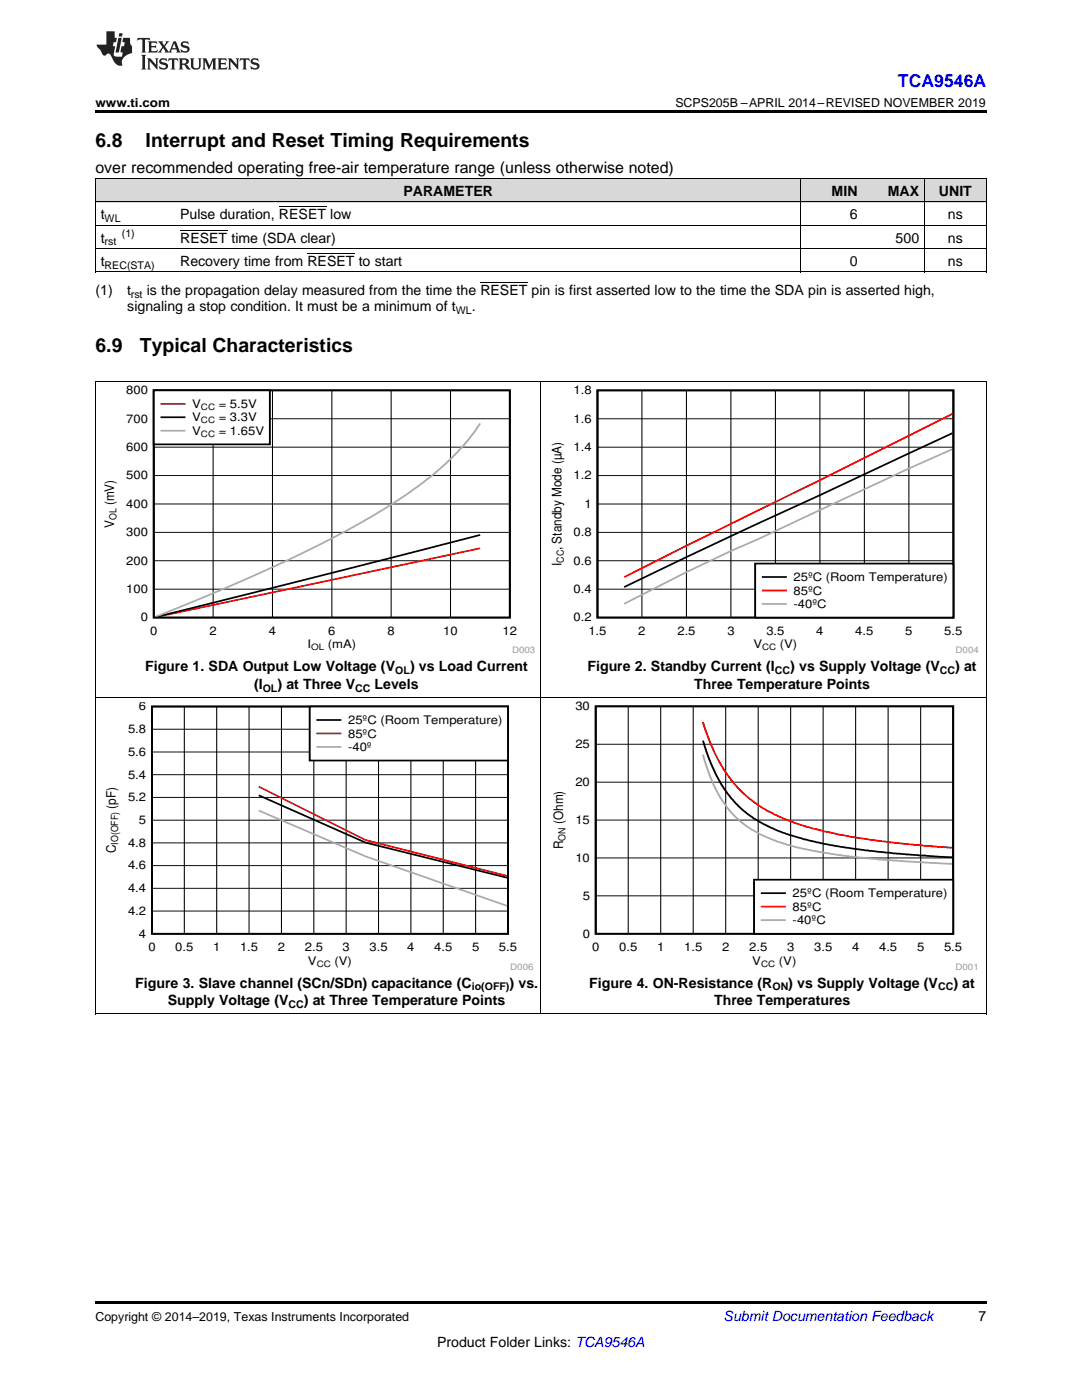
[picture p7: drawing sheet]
<svg xmlns="http://www.w3.org/2000/svg" width="216mm" height="279mm" viewBox="0 0 216 279" stroke-linecap="round" stroke-linejoin="round" font-family="sans-serif">
<g fill="#d8d8d8">
<path d="M19 35.7h15.9v4.7h-15.9z"/>
<path d="M34.9 35.7h125v4.7h-125z"/>
<path d="M159.9 35.7h12.3v4.7h-12.3z"/>
<path d="M172.2 35.7h12.3v4.7h-12.3z"/>
<path d="M184.5 35.7h12.3v4.7h-12.3z"/>
</g>
<path d="M19 202.4h.2zM196.7 202.4h.1zM19 259.7h177.8v.5h-177.8z" fill="#000"/>
<g fill="none" stroke="#000" stroke-width=".2">
<path d="M19.1 139.3v63.1M107.9 139.3v63.1M196.8 139.3v63.1M30.3 159.1h71.1M30.3 154.6h71.1M30.3 150.1h71.1M30.3 145.5h71.1M36.8 141v45.4M43.2 141v45.4M49.7 141v45.4M56.2 141v45.4M62.6 141v45.4"/>
<path d="M69.1 141v45.4M75.5 141v45.4M82 141v45.4M88.4 141v45.4M94.9 141v45.4M30.3 177.3h71.1M30.3 172.8h71.1M30.3 168.2h71.1M30.3 163.7h71.1M30.3 181.8h71.1M19 202.3h177.8"/>
</g>
<path d="M30.3 141h71.1v45.4h-71.1zM51.6 158.7l21.4 9.5 28.2 7" fill="none" stroke="#000" stroke-width=".36"/>
<path d="M51.6 157l21.4 10.6 28.2 7.2" fill="none" stroke="#f00" stroke-width=".36"/>
<path d="M51.6 161.8l21.4 9.1 28.2 9.9" fill="none" stroke="#aaa" stroke-width=".36"/>
<path d="M61.8 141h39.6v10.8h-39.6z" fill-rule="evenodd" fill="#fff"/>
<path d="M61.8 141h39.6v10.8h-39.6zM63.3 143.7h4.6M118.9 141h71.3v45.4h-71.3zM140.3 147.8l1.1 3.5 1.3 3 1.2 2.2 1.9 2.8 1.6 1.6 1.9 1.7 2 1.3 2.6 1.3 3.6 1.4 3.1 1 7.5 1.5 10.9 1.3 .4-.1 4.9 .5 5.7 .3" fill="none" stroke="#000" stroke-width=".36"/>
<path d="M63.3 146.4h4.6M140.3 144.1l1 3.1 1.3 3 1.7 3.2 1.7 2.4 1.1 1.3 2.2 2.1 2.9 2.1 2.3 1.3 3.5 1.4 3 1 6.6 1.6 10.9 1.7 11.5 .9" fill="none" stroke="#f00" stroke-width=".36"/>
<path d="M63.3 149.1h4.6M140.3 150.6l.9 2.9 1.1 3 1.3 2.5 1.5 2.1 1.6 2 1.5 1.2 1.9 1.3 2.4 1.3 2.8 1.2 3.6 1 8.5 1.6 8 .9 .3-.1 5.8 .5 8.5 .4" fill="none" stroke="#aaa" stroke-width=".36"/>
<g fill="none" stroke="#000" stroke-width=".2">
<path d="M118.9 156.1h71.3M118.9 148.5h71.3M125.4 141v45.4M131.8 141v45.4M138.3 141v45.4M144.8 141v45.4M151.3 141v45.4M157.8 141v45.4M164.2 141v45.4M170.7 141v45.4M177.2 141v45.4M183.7 141v45.4"/>
<path d="M118.9 178.8h71.3M118.9 171.2h71.3M118.9 163.7h71.3"/>
</g>
<path d="M150.5 175.6h39.7v10.8h-39.7z" fill-rule="evenodd" fill="#fff"/>
<path d="M30.7 77.9h71v45.3h-71zM95.8 106.8l-64.5 16.3M150.5 175.6h39.7v10.8h-39.7zM152 178.3h4.6" fill="none" stroke="#000" stroke-width=".36"/>
<path d="M95.8 109.4l-64.3 13.7M152 180.9h4.6" fill="none" stroke="#f00" stroke-width=".36"/>
<path d="M95.8 84.5a52.9 52.9 0 0 1-14.5 14l-5 3.3-5.7 3.3-10.6 5.5-11.5 5.3-17.4 7.2M152 183.6h4.6" fill="none" stroke="#aaa" stroke-width=".36"/>
<g fill="none" stroke="#000" stroke-width=".2">
<path d="M19.1 76.1v63.2M42.5 77.9v45.4M54.4 77.9v45.4M66.2 77.9v45.4M78 77.9v45.4M89.9 77.9v45.4M107.9 76.1v63.2M196.8 76.1v63.2M30.7 94.9h71M30.7 89.2h71M30.7 83.6h71M30.7 117.6h71"/>
<path d="M30.7 111.9h71M30.7 106.2h71M30.7 100.6h71M19 139.2h177.8"/>
</g>
<path d="M30.7 77.9h23.2v10.8h-23.2z" fill-rule="evenodd" fill="#fff"/>
<path d="M30.7 77.9h23.2v10.8h-23.2zM119.2 77.9h71v45.4h-71zM32.2 83.3h4.6M190 86.5l-26.4 12.3a1552.8 1552.8 0 0 0-39.1 18.4" fill="none" stroke="#000" stroke-width=".36"/>
<path d="M32.2 80.6h4.6M190 82.6l-65.5 32.6" fill="none" stroke="#f00" stroke-width=".36"/>
<path d="M32.2 86h4.6M190 89.6l-8.6 3.9-30.2 14.1-5.4 2.4-8.8 4.2-12.5 6.3" fill="none" stroke="#aaa" stroke-width=".36"/>
<g fill="none" stroke="#000" stroke-width=".2">
<path d="M128.1 77.9v45.4M137 77.9v45.4M145.8 77.9v45.4M154.7 77.9v45.4M163.6 77.9v45.4M172.5 77.9v45.4M181.4 77.9v45.4M119.2 94.9h71M119.2 89.2h71M119.2 83.6h71M119.2 117.6h71M119.2 111.9h71"/>
<path d="M119.2 106.2h71M119.2 100.6h71"/>
</g>
<path d="M150.7 112.5h39.5v10.8h-39.5z" fill-rule="evenodd" fill="#fff"/>
<path d="M150.7 112.5h39.5v10.8h-39.5zM152.2 115.2h4.6" fill="none" stroke="#000" stroke-width=".36"/>
<path d="M152.2 117.8h4.6" fill="none" stroke="#f00" stroke-width=".36"/>
<path d="M152.2 120.5h4.6" fill="none" stroke="#aaa" stroke-width=".36"/>
<path d="M19 35.6h177.8M19.1 35.7v18.6M159.8 35.7v18.6M184.4 35.7v18.6M196.8 35.7v18.6M19 54.3h177.8M19 49.6h177.8M19 45h177.8M19 40.3h177.8M19 76.1h177.8" fill="none" stroke="#000" stroke-width=".2"/>
<path d="M19 22h177.8v.5h-177.8zM19 54.3h.2zM159.8 54.3h.1zM184.4 54.3h.1zM196.7 54.3h.1z" fill="#000"/>
<g fill="#231f20">
<path d="M27.5 7.6l-.1 .5 .4-.2h.6v.1v2.1l-.2 .4h1l-.3-.4v-2.1l.1-.1h.5l.5 .2-.2-.5zM29.5 8.3l.2 .3v1.5l-.2 .4h1.8l.2-.6a1.04 1.04 0 0 1-1.3 .2v-.7h.6l.3 .2v-.6l-.3 .2h-.6v-.6l.8-.1 .4 .3-.2-.5zM31.5 8.3l.9 1.1-.9 1.1h.8l-.2-.2 .5-.7 .4 .7-.2 .2h1.5l-.1-.2 .1-.4h.9l.1 .4-.2 .2h1l-.3-.3-.7-1.9h-.5l-.9 2-.8-1 .9-1h-.8l.1 .3-.3 .5-.4-.6 .2-.2zM34.7 8.6l.4 1h-.7zM36.3 8.4a.63 .63 0 0 0-.2 .7 .63 .63 0 0 0 .6 .4l.6 .2 .1 .2a.75 .75 0 0 1-.7 .4 .75 .75 0 0 1-.6-.5l.1 .7 .1-.1a1.11 1.11 0 0 0 1.5-.6 1.13 1.13 0 0 0-1.2-.8l-.1-.4a1.04 1.04 0 0 1 1.2 .2l-.2-.5-.1 .1-.5-.2zM28.2 10.9l.2 .4v2.2l-.2 .4h1l-.3-.4v-2.2l.3-.4zM29.3 11.6l.3 .4v1.5l-.3 .4h.8l-.2-.4v-1.3l1.5 1.7v-1.9l.2-.4h-.7l.2 .4v.9l-1.1-1.3zM32 11.8a.62 .62 0 0 0-.2 .7 .62 .62 0 0 0 .6 .4l.6 .1 .1 .3a.76 .76 0 0 1-.7 .3 .76 .76 0 0 1-.6-.4l.1 .7 .1-.1a1.11 1.11 0 0 0 1.5-.6 1.13 1.13 0 0 0-1.2-.8l-.1-.4a1.04 1.04 0 0 1 1.2 .2l-.2-.6-.1 .1-.5-.1zM33.7 11.6l-.2 .6a.61 .61 0 0 1 .8-.3v1.6l-.2 .4h.9l-.2-.4v-1.6a.63 .63 0 0 1 .8 .3l-.2-.6zM35.6 11.6l.3 .4v1.5l-.3 .4h1l-.2-.2v-.8l.5 .2a.76 .76 0 0 0 1.2 .7l-1-1a.58 .58 0 0 0 .6-.5 .58 .58 0 0 0-.5-.6zM36.4 11.9h.1a.45 .45 0 0 1 .5 .1 .45 .45 0 0 1 .1 .5l-.7 .2zM37.9 11.6l.2 .2a2.17 2.17 0 0 0 .3 1.9 .99 .99 0 0 0 1.6-.6v-1.1l.2-.4h-.7l.2 .2a1.92 1.92 0 0 1-.2 1.8 .6 .6 0 0 1-.9-.5v-1.1l.2-.4zM40.4 11.6l.2 .4v1.5l-.2 .4h.7l-.2-.4v-1.4l.8 1.8 .8-1.8v1.4l-.2 .4h.9l-.2-.4v-1.5l.2-.4h-.8l-.6 1.5-.6-1.5zM43.4 11.6l.2 .4v1.5l-.2 .4h1.8l.2-.6a1.04 1.04 0 0 1-1.3 .1v-.6h.5l.4 .2v-.6l-.4 .2h-.5v-.7h.8l.3 .3-.1-.6zM45.5 11.6l.2 .4v1.5l-.2 .4h.7l-.2-.4v-1.3l1.5 1.7v-1.9l.2-.4h-.7l.2 .4v.9l-1.1-1.3zM47.9 11.6l-.1 .6a.61 .61 0 0 1 .8-.3v1.6l-.3 .4h1l-.3-.4 .1-1.6a.63 .63 0 0 1 .7 .3l-.1-.6zM50.2 11.8a.62 .62 0 0 0-.2 .7 .62 .62 0 0 0 .6 .4l.6 .1 .2 .3a.76 .76 0 0 1-.8 .3 .76 .76 0 0 1-.6-.4l.1 .7 .2-.1a1.11 1.11 0 0 0 1.5-.6 1.13 1.13 0 0 0-1.3-.8l-.1-.4a1.04 1.04 0 0 1 1.2 .2l-.1-.6-.2 .1-.5-.1z"/>
<path d="M21.2 6.3v2.6h-1.9l.1 .4 .7 .9a.91 .91 0 0 0 1 .8 .56 .56 0 0 1 .5-.3 .56 .56 0 0 1 .5 .3l.4 .8a1.53 1.53 0 0 0 1.9 1.2 1.54 1.54 0 0 1 1-2.1l.9-.3v-1.4a1.52 1.52 0 0 1-.3-1.6h-1.4l-.2 .8h.5l-.2 .8h-.4l-.2 1v.2l.4 .1-.2 .8a1.93 1.93 0 0 1-1.6-.3l.3-1.8h-.5l.2-.8h.4l.2-.8h-.4v-1.3zM23.6 7.6l-.6 2.9h.7l.6-2.9zM23.8 6.6l-.1 .7h.6l.2-.7z"/>
</g>
<path d="M35.9 45.9h9.4M55.7 41.3h9.4M61.3 50.6h9.4M95.8 56.4h9.4" fill="none" stroke="#000" stroke-width=".2"/>
<g font-size="3.9">
<text x="19" y="29.3">6.8</text>
<text x="29.1" y="29.3">Interrupt and Reset Timing Requirements</text>
<text x="19" y="70.2">6.9</text>
<text x="27.9" y="70.2">Typical Characteristics</text>
</g>
<text font-size="3.5" fill="#00f" x="179.2" y="17.3">TCA9546A</text>
<text font-size="3.2" x="19" y="34.4">over recommended operating free-air temperature range (unless otherwise noted)</text>
<g font-size="2.8">
<text x="80.5" y="39.1">PARAMETER</text>
<text x="165.9" y="39.1">MIN</text>
<text x="177.2" y="39.1">MAX</text>
<text x="187.4" y="39.1">UNIT</text>
<text x="20.1" y="43.7">t</text>
<text x="35.9" y="43.7">Pulse duration, RESET low</text>
<text x="169.5" y="43.7">6</text>
<text x="189.2" y="43.7">ns</text>
<text x="20.1" y="48.4">t</text>
<text x="20.1" y="53.1">t</text>
<text x="35.9" y="48.4">RESET time (SDA clear)</text>
<text x="35.9" y="53.1">Recovery time from RESET to start</text>
<text x="169.5" y="53.1">0</text>
<text x="178.7" y="48.4">500</text>
<text x="189.2" y="48.4">ns</text>
<text x="189.2" y="53.1">ns</text>
<text x="19" y="58.9">(1)</text>
<text x="25.4" y="58.9">t</text>
<text x="29.3" y="58.9">is the propagation delay measured from the time the RESET pin is first asserted low to the time the SDA pin is asserted high,</text>
<text x="25.4" y="62.1">signaling a stop condition. It must be a minimum of t</text>
<text x="94.1" y="62.1">.</text>
<text x="29" y="134">Figure 1. SDA Output Low Voltage (V</text>
<text x="50.7" y="137.5">(I</text>
<text x="55.4" y="137.5">) at Three V</text>
<text x="74.8" y="137.5">Levels</text>
<text x="81.8" y="134">) vs Load Current</text>
<text x="117.2" y="134">Figure 2. Standby Current (I</text>
<text x="138.5" y="137.5">Three Temperature Points</text>
<text x="157.7" y="134">) vs Supply Voltage (V</text>
<text x="190.6" y="134">) at</text>
<text x="27" y="197.1">Figure 3. Slave channel (SCn/SDn) capacitance (C</text>
<text x="101.7" y="197.1">) vs.</text>
<text x="117.6" y="197.1">Figure 4. ON-Resistance (R</text>
<text x="157.3" y="197.1">) vs Supply Voltage (V</text>
<text x="190.2" y="197.1">) at</text>
<text x="33.5" y="200.6">Supply Voltage (V</text>
<text x="60.6" y="200.6">) at Three Temperature Points</text>
<text x="142.5" y="200.6">Three Temperatures</text>
<text x="195.3" y="263.6">7</text>
<text x="87.2" y="268.9">Product Folder Links: TCA9546A</text>
</g>
<text font-size="2.8" fill="#0000c8" x="144.4" y="263.6">Submit Documentation Feedback</text>
<g font-size="2.6">
<text x="22.8" y="100.8" transform="rotate(-90 22.8 100.8)">(mV)</text>
<text x="22.8" y="105.4" transform="rotate(-90 22.8 105.4)">V</text>
<text x="112" y="113" transform="rotate(-90 112 113)">I</text>
<text x="112" y="109.8" transform="rotate(-90 112 109.8)">, Standby Mode (µA)</text>
<text x="23.1" y="161.4" transform="rotate(-90 23.1 161.4)">(pF)</text>
<text x="112.4" y="164.5" transform="rotate(-90 112.4 164.5)">(Ohm)</text>
<text x="23.1" y="170.3" transform="rotate(-90 23.1 170.3)">C</text>
<text x="112.4" y="169.5" transform="rotate(-90 112.4 169.5)">R</text>
</g>
<g font-size="2.5">
<text x="19" y="21.4">www.ti.com</text>
<text x="134.8" y="21.4">SCPS205B –APRIL 2014–REVISED NOVEMBER 2019</text>
<text x="19" y="263.6">Copyright © 2014–2019, Texas Instruments Incorporated</text>
</g>
<g font-size="2.4">
<text x="25.2" y="78.7">800</text>
<text x="38.3" y="81.4">V</text>
<text x="43.6" y="81.4">= 5.5V</text>
<text x="114.4" y="78.7">1.8</text>
<text x="25.2" y="84.3">700</text>
<text x="38.3" y="84.1">V</text>
<text x="38.3" y="86.8">V</text>
<text x="43.6" y="84.1">= 3.3V</text>
<text x="43.6" y="86.8">= 1.65V</text>
<text x="114.4" y="84.3">1.6</text>
<text x="25.2" y="95.7">500</text>
<text x="25.2" y="90">600</text>
<text x="114.4" y="95.7">1.2</text>
<text x="114.4" y="90">1.4</text>
<text x="25.2" y="101.4">400</text>
<text x="116.6" y="101.4">1</text>
<text x="25.2" y="107">300</text>
<text x="114.4" y="107">0.8</text>
<text x="25.2" y="112.7">200</text>
<text x="114.4" y="112.7">0.6</text>
<text x="25.2" y="118.4">100</text>
<text x="114.4" y="118.4">0.4</text>
<text x="158.3" y="116">25ºC (Room Temperature)</text>
<text x="158.3" y="118.7">85ºC</text>
<text x="28.1" y="124">0</text>
<text x="114.4" y="124">0.2</text>
<text x="158.3" y="121.4">-40ºC</text>
<text x="30" y="126.7">0</text>
<text x="41.8" y="126.7">2</text>
<text x="53.6" y="126.7">4</text>
<text x="61.3" y="129.4">I</text>
<text x="65.4" y="129.4">(mA)</text>
<text x="65.5" y="126.7">6</text>
<text x="77.3" y="126.7">8</text>
<text x="88.4" y="126.7">10</text>
<text x="100.3" y="126.7">12</text>
<text x="117.4" y="126.7">1.5</text>
<text x="127.4" y="126.7">2</text>
<text x="135.2" y="126.7">2.5</text>
<text x="145.1" y="126.7">3</text>
<text x="150.3" y="129.4">V</text>
<text x="152.9" y="126.7">3.5</text>
<text x="155.6" y="129.4">(V)</text>
<text x="162.9" y="126.7">4</text>
<text x="170.7" y="126.7">4.5</text>
<text x="180.6" y="126.7">5</text>
<text x="188.4" y="126.7">5.5</text>
<text x="27.7" y="141.8">6</text>
<text x="114.8" y="141.7">30</text>
<text x="25.5" y="146.3">5.8</text>
<text x="69.5" y="144.5">25ºC (Room Temperature)</text>
<text x="69.5" y="147.2">85ºC</text>
<text x="69.5" y="149.9">-40º</text>
<text x="114.8" y="149.3">25</text>
<text x="25.5" y="155.4">5.4</text>
<text x="25.5" y="150.8">5.6</text>
<text x="25.5" y="159.9">5.2</text>
<text x="114.8" y="156.9">20</text>
<text x="27.7" y="164.5">5</text>
<text x="114.8" y="164.4">15</text>
<text x="25.5" y="173.5">4.6</text>
<text x="25.5" y="169">4.8</text>
<text x="114.8" y="172">10</text>
<text x="25.5" y="178.1">4.4</text>
<text x="116.3" y="179.6">5</text>
<text x="158.2" y="179.1">25ºC (Room Temperature)</text>
<text x="25.5" y="182.6">4.2</text>
<text x="158.2" y="181.8">85ºC</text>
<text x="158.2" y="184.5">-40ºC</text>
<text x="27.7" y="187.1">4</text>
<text x="29.6" y="189.8">0</text>
<text x="35" y="189.8">0.5</text>
<text x="42.5" y="189.8">1</text>
<text x="47.9" y="189.8">1.5</text>
<text x="55.4" y="189.8">2</text>
<text x="60.8" y="189.8">2.5</text>
<text x="68.4" y="189.8">3</text>
<text x="73.7" y="189.8">3.5</text>
<text x="81.3" y="189.8">4</text>
<text x="86.6" y="189.8">4.5</text>
<text x="94.2" y="189.8">5</text>
<text x="99.6" y="189.8">5.5</text>
<text x="116.3" y="187.1">0</text>
<text x="118.2" y="189.8">0</text>
<text x="123.5" y="189.8">0.5</text>
<text x="131.1" y="189.8">1</text>
<text x="136.5" y="189.8">1.5</text>
<text x="144.1" y="189.8">2</text>
<text x="149.5" y="189.8">2.5</text>
<text x="157" y="189.8">3</text>
<text x="162.4" y="189.8">3.5</text>
<text x="170" y="189.8">4</text>
<text x="175.4" y="189.8">4.5</text>
<text x="183" y="189.8">5</text>
<text x="188.4" y="189.8">5.5</text>
<text x="61.4" y="192.5">V</text>
<text x="66.7" y="192.5">(V)</text>
<text x="150.1" y="192.5">V</text>
<text x="155.4" y="192.5">(V)</text>
</g>
<g font-size="2.1">
<text x="20.9" y="44.3">WL</text>
<text x="24.3" y="47.3">(1)</text>
<text x="20.9" y="49">rst</text>
<text x="20.9" y="53.6">REC(STA)</text>
<text x="26.1" y="59.5">rst</text>
<text x="90.9" y="62.7">WL</text>
<text x="78.9" y="134.5">OL</text>
<text x="154.6" y="134.5">CC</text>
<text x="187.5" y="134.5">CC</text>
<text x="52.4" y="138.1">OL</text>
<text x="70.9" y="138.1">CC</text>
<text x="94.2" y="197.7">io(OFF)</text>
<text x="154.1" y="197.7">ON</text>
<text x="187.2" y="197.7">CC</text>
<text x="57.6" y="201.2">CC</text>
</g>
<g font-size="2">
<text x="23.2" y="103.8" transform="rotate(-90 23.2 103.8)">OL</text>
<text x="112.5" y="112.3" transform="rotate(-90 112.5 112.3)">CC</text>
<text x="112.8" y="167.8" transform="rotate(-90 112.8 167.8)">ON</text>
<text x="23.6" y="168.6" transform="rotate(-90 23.6 168.6)">IO(OFF)</text>
</g>
<g font-size="1.8">
<text x="40.1" y="81.8">CC</text>
<text x="40.1" y="84.5">CC</text>
<text x="40.1" y="87.2">CC</text>
<text x="62.1" y="129.8">OL</text>
<text x="152.1" y="129.8">CC</text>
<text x="63.2" y="192.9">CC</text>
<text x="151.9" y="192.9">CC</text>
</g>
<g font-size="1.8" fill="#999">
<text x="102.2" y="130.4">D003</text>
<text x="190.7" y="130.4">D004</text>
<text x="101.8" y="193.5">D006</text>
<text x="190.6" y="193.5">D001</text>
</g>
</svg>
